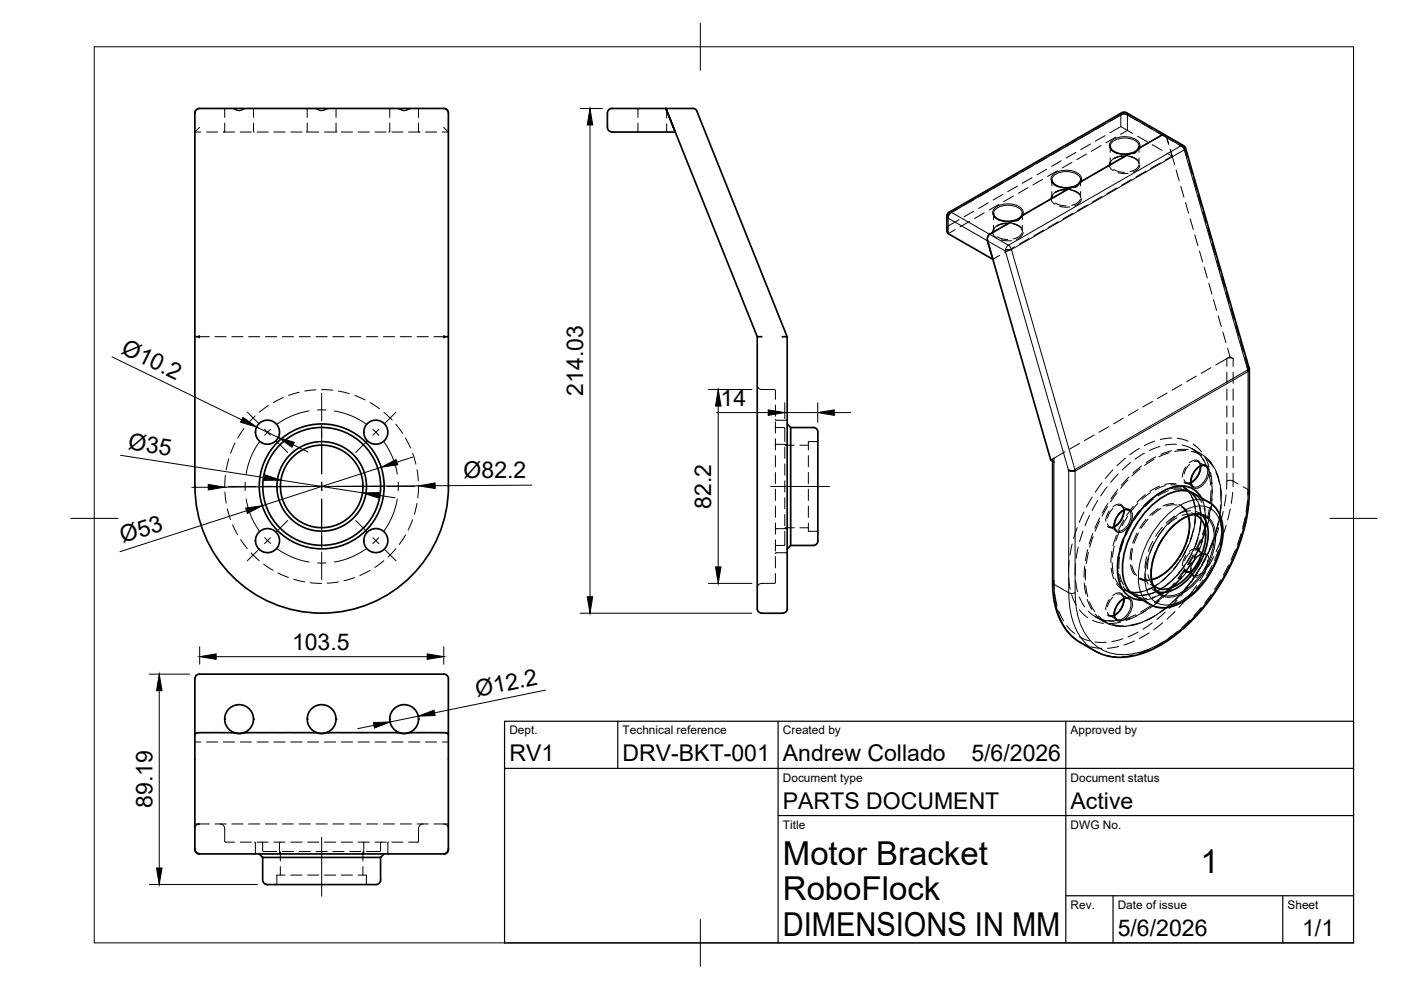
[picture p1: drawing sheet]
<svg xmlns="http://www.w3.org/2000/svg" width="297mm" height="210mm" viewBox="0 0 297 210" stroke-linecap="round" stroke-linejoin="round" font-family="sans-serif">
<!-- layer: Visible -->
<g fill="none" stroke="#000" stroke-width=".36">
<path d="M95.1 24v47.4h-.8M95.1 24l-.1-.4a.95 .95 0 0 0-.9-.6h-51.8a1.01 1.01 0 0 0-1 1v79.1a26.9 26.9 0 0 0 26.9 26.9 26.9 26.9 0 0 0 26.9-26.9M129.8 23h11.4l2 5-2-5h5.7a.95 .95 0 0 1 .9 .6M129.8 28h13.4l17.3 43.4h1M129.8 23a1.01 1.01 0 0 0-1 1v3a1.01 1.01 0 0 0 1 1M147.8 23.6l19.1 47.8v56.2a3.5 3.5 0 0 1-.3 2.1l-.6 .3h-4.5a1.33 1.33 0 0 1-1-1.6v-57M223 38.1l.5 .9 .8 .5 1.4 .3 1.5-.1M227.2 39.7l-10.7 6.2M228.9 38.8l-.7 .6-1 .3M229.1 38.1l-.2 .7M235.4 31l.4 .8 1.1 .6 1.1 .3 1.6-.2M241.2 31.7l-.5 .4-1.3 .5-10.5 6.2"/>
<path d="M241.5 31l-.3 .7M246.4 28.6l-5.2 3.1M247 28.6l4 2.3 .4 .5 13.5 46.7-.2 .4 .1-.5M247 28.6l-8.2-4.7-.5-.1-.5 .1-36.6 21.1-.3 .3-.2 .6 .1 3 .2 .6M247 28.6h-.6M201 49.5l9.5 5.5M209.4 51v.1M209.4 51.1l1.1 3.9M210.5 55l12.3 42.5 .7 .4M210.7 45.3l.2 .6 1.1 .8 1.5 .2 1.4-.1M214.9 46.8l-5.1 2.9a1.28 1.28 0 0 0-.4 1.4M216.7 45.3l-.4 .9-1.4 .6"/>
<path d="M41.3 71.4h.8M42.3 71.2a.18 .18 0 0 0-.2 .2 .18 .18 0 0 0 .2 .2M94.1 71.2l.2 .2M94.3 71.4l-.2 .2M95.1 71.4v31.7M165.9 71.4h1M264.5 78.4l.2 .1-.1 .3M264.9 78.2l-.1 27.6-.5 4.3-1.4 4.9-1.5 3.8-1.6 3.2-2 3.3-2.8 3.7-2.5 2.8-2.8 2.5-2.6 1.9-3 1.6-3.1 1.1-2.2 .4h-2.6l-2.4-.5-1.6-.8-4.5-2.7-1.5-1.6-1.3-2-1.1-3-.4-2.1-.2-2.2v-26.6M166.9 89.9l.7 .7M167.6 90.6v25M167.6 90.6h4.8a1.01 1.01 0 0 1 1 1M173.4 91.6v23.1"/>
<path d="M226.6 99.7l1.2 .1M226.6 99.7l.6 .2 .6-.1M227.9 99.6l-.1 .2 .1 .1M254.5 98.8l-.1 .9-.4 1.1-.5 .7-1 .8M255.5 98.8l-.5-.1-.7 .2-1.3 1.4-.5 1.5 .1 .9 .4 .5M167.6 115.6l-.7 .8M173.4 114.6a1.01 1.01 0 0 1-1 1h-4.8M238.3 108.2l-.2 1-.4 1.1-.7 .9-.7 .4M239.3 108.1l-.6-.1-.6 .3-.8 .7-.5 .6-.5 1.6 .1 .9 .3 .4M251.9 109.4l.3 1.5-.2 2.4-.6 2.1-.8 1.7-1.4 2.1-1.4 1.6-2 1.5-1.6 .6M253.1 109.1a3.8 3.8 0 0 1 2.5 3.9 13.3 13.3 0 0 1-7.2 11.6 3.5 3.5 0 0 1-3.9-.5M254.7 105.6a5.1 5.1 0 0 0-6.5-2.2 18.2 18.2 0 0 0-9.4 9.6 15.6 15.6 0 0 0-1.4 10.7 4.9 4.9 0 0 0 4.8 3.5"/>
<path d="M254.8 109.2a7.2 7.2 0 0 1 .9 7.1 14.3 14.3 0 0 1-7.1 8.8 4.7 4.7 0 0 1-3.2 .4M255.5 109.5l-.9-.4-1.2-.1-1.4 .4-1.3 .6-2.4 1.9-1.2 1.5-1.2 1.8-.7 1.4-.7 2.1-.3 1.6-.1 1.8 .1 1.2 .5 1.2 .5 .8 .8 .6M238.3 127l-.2 1-.4 1.1-.5 .7-.9 .6M239.3 126.9l-.5-.1-.6 .2-.8 .6-.6 .8-.5 1.6 .1 .9 .3 .4M240.6 126.3a6 6 0 0 1-2.6-5.2 19.2 19.2 0 0 1 9.3-16.2 6 6 0 0 1 5.8-.3l4.1 2.5 1.1 1.4 .8 2.1 .2 2.6-.3 2.2-.8 2.7-1.3 2.8-1.8 2.9-1.8 1.8-1.9 1.6-2.5 1.3-2.1 .4-1.7-.2-1.1-.4-3.4-2M41.3 155.7a.96 .96 0 0 1 1-.4h7.2l.9 .2 1.5-.2h15.1l.9 .2 1.5-.2h15.1l.9 .2 1.5-.2h7.2a.97 .97 0 0 1 1 .4M42.3 142.9h51.8M42.3 142.9a1.01 1.01 0 0 0-1 1v36.2a.96 .96 0 0 0 .8 .9 1.01 1.01 0 0 1-.8-1M94.1 142.9a1.01 1.01 0 0 1 1 1M95.1 143.9v36.2a.96 .96 0 0 1-.8 .9M42.3 181h-.2h52.2M54.9 181.1l.8 .7"/>
<path d="M55.7 186.5a1.01 1.01 0 0 0 1 1.1M55.7 181.8h25M55.7 181.8v4.8M56.7 187.6h23M80.7 181.8v4.8M80.7 186.5a1.01 1.01 0 0 1-1 1.1M81.4 181.1l-.7 .7M94.1 181h.2M95.1 180a1.01 1.01 0 0 1-.8 1"/>
<circle cx="56.7" cy="91.6" r="2.55"/>
<circle cx="79.7" cy="91.6" r="2.55"/>
<circle cx="56.7" cy="114.6" r="2.55"/>
<circle cx="68.2" cy="103.1" r="12.5"/>
<circle cx="68.2" cy="103.1" r="13.2"/>
<circle cx="68.2" cy="103.1" r="8.8"/>
<circle cx="68.2" cy="103.1" r="9.5"/>
<circle cx="79.7" cy="114.6" r="2.55"/>
<circle cx="50.7" cy="152.5" r="3"/>
<circle cx="68.2" cy="152.5" r="3.1"/>
<circle cx="85.7" cy="152.5" r="3"/>
</g>
<!-- layer: Hidden -->
<g fill="none" stroke="#000" stroke-width=".21">
<path d="M42.3 27l-1 1h1.3M43.8 28h2.4M44.4 23h-2.1a1 1 0 0 0-1 1 1 1 0 0 1 1-1h2.8M45.6 23h5.9M47.3 28h2.4M47.6 26.1v1.7l-.2 .2M48.5 23h-1.1l.2 .1v1.8M49.1 23l.8 .2zM50.9 28h2.4M52.2 23l-.6 .1a1.41 1.41 0 0 1-1.7 .1M52.2 23l-.7 .2a1.36 1.36 0 0 1-1.6 0M52.2 23h1.3"/>
<path d="M52.2 23h14.5M53.7 26.1v1.7l.2 .2M53.7 23.2v1.7M54.5 28h2.4M58.1 28h2.4M61.6 28h2.4M65.1 26.1v1.8l-.2 .1M65.2 28h2.4M65.9 23h-1l.2 .1v1.8M66.7 23l.7 .2M67 23h2.4M68.8 28h2.4"/>
<path d="M69.7 23l-.6 .1a1.48 1.48 0 0 1-1.7 .1M69.7 23l-.7 .2a1.46 1.46 0 0 1-1.6 0M69.7 23h1.3M69.7 23h14.5M71.2 26.1v1.8l.2 .1M71.2 23.2v1.7M72.3 28h2.4M75.9 28h2.4M79.5 28h2.4M82.6 26.1v1.7l-.2 .2M83.1 28h2.3M83.4 23h-1l.2 .1v1.8"/>
<path d="M84.2 23l.7 .2M84.9 23h5.9M86.6 28h2.4M87.2 23l-.6 .1a1.41 1.41 0 0 1-1.7 .1M87.2 23l-.7 .2a1.44 1.44 0 0 1-1.6 0M87.2 23h1.3M88.7 26.1v1.7l.2 .2M88.7 23.2v1.7M90.2 28h2.4M91.2 23h2.9a1 1 0 0 1 1 1M94.1 27l1 1h-1.3M135.1 23l.2 .1v1.8"/>
<path d="M135.3 26.1v1.7l-.2 .2M141.4 26.2v1.6l.2 .2M141.6 23l-.2 .2v1.8M223 38.1v1.3M227.2 39.7h.1M227.6 39.7h-.5l-1.6 .9M227.6 39.7h-.4M228.7 39l-.5 .6-.6 .1M228.9 38.8l-.2 .2M228.9 38.8h.1M229.1 38.1v1.3M230.7 37.7l-1.6 .9-.4 .4"/>
<path d="M233.8 35.9l-2.1 1.2M235.4 33.5v1.3v-.3M235.4 31v1.3M236.7 39.9l-2 1.2M236.9 34.1l-2.1 1.2M237.6 26.8l2.6 1.5M238.5 33.1l-1.3 .1-1 .4M239.7 33.3l1.3 .6 .4 .4 .1 .5v-1.3M239.8 38.1l-2 1.2M240 32.5l-.5 .1-1.6 .9M240 32.5h-.4M241.1 31.9l-.5 .6h-.6"/>
<path d="M241.2 28.9l2.1 1.2M241.2 31.7l-.1 .2M241.2 31.7h.1M241.5 31v1.3M242.9 36.3l-2 1.2M243.5 30.3l-2 1.1-.4 .5M244.3 30.7l2.1 1.2M246 34.5l-2.1 1.2M247 28.6l.4 .6M247.4 29.2a.71 .71 0 0 0-1-.6l-1.9 1.1M247.4 29.2l.4 1.4M247.4 32.5l1.1 .6-1.4 .8"/>
<path d="M248.1 31.7l.9 3.2M249.4 36.1l.6 2.2M250.4 39.5l.6 2.3M201 47.9l-.3 1M210.7 47.7v1.3v-.3M210.7 45.3v1.3M211.7 48.6l-1.9 1.1a1.27 1.27 0 0 0-.4 1.3M212 54.1l-1.5 .9M213.8 47.4l-1.2 .1-1.1 .4M214.9 46.8h.1M215 47.5l1.3 .7 .4 .8v-1.3M215.1 52.4l-2.1 1.1"/>
<path d="M215.2 46.8h-.5l-2 1.2M215.2 46.8h-.3M216.3 46.1l-.4 .6-.7 .1M216.5 45.9l-.2 .2M216.5 45.9h.1M216.7 45.3v1.3M218.2 50.6l-2.1 1.2M218.3 44.8l-1.6 .9-.4 .4M221.3 48.8l-2.1 1.2M221.4 43l-2.1 1.2M223 40.6v1.3l.1-.3M224.3 47l-2 1.2"/>
<path d="M224.5 41.2l-2.1 1.2M226.2 40.2l-1.3 .2-1 .4M227.4 40.4l1.3 .7 .4 .8v-1.3M227.4 45.2l-2 1.2M230.5 43.4l-2 1.2M233.6 41.7l-2 1.2M251.4 42.9l.6 2.3M252.3 46.4l.7 2.3M253.3 49.8l.7 2.3M254.3 53.2l.7 2.3M255.3 56.7l.7 2.2M42.1 71.4h2.3"/>
<path d="M45.6 71.4h2.3M49.1 71.4h2.4M52.7 71.4h2.4M56.3 71.4h2.4M59.9 71.4h2.3M63.4 71.4h2.4M67 71.4h2.4M70.6 71.4h2.3M74.1 71.4h2.4M77.7 71.4h2.4M81.3 71.4h2.4M84.9 71.4h2.3"/>
<path d="M88.4 71.4h2.4M92 71.4h2.3M253.6 79.7l-2 1.2M256.3 60.1l.7 2.3M256.7 78l-2 1.2M257.3 63.5l.6 2.3M258.3 67l.6 2.3M259.3 70.4l.6 2.3M260.1 76l.7-.4 .7 .4-.6-.1zM260.1 76l-2.3 1.4M260.3 73.8l.5 1.8M264.8 78l-.3-.2 .4 .3"/>
<path d="M48.5 97.3l-.5 2.3M49.8 93.9l-.9 2.2M51.7 90.9l-1.3 2M54.1 88.2l-1.6 1.7M56.9 86l-1.9 1.4M60 84.3l-2.1 1.1M63.5 83.2l-2.3 .6M67 82.6l-2.4 .3M68.2 82.6l2.4 .1M71.8 82.9l2.3 .6M75.2 83.8l2.2 1M78.5 85.4l2 1.3"/>
<path d="M81.4 87.4l1.7 1.7M83.9 90l1.5 1.9M86 92.9l1.1 2.1M87.5 96.1l.7 2.3M88.4 99.6l.3 2.4M160.5 81.6a.97 .97 0 0 0 1 1h2.8l.1 2.1M164.4 90.4l.1 .2 1.9 .1v2.9M164.4 85.9v2.4M164.4 89.4v2.4M164.4 93v2.4M164.4 96.6v2.4M164.4 88.9l.1 .2h2.2l.2-.2"/>
<path d="M164.4 94.4l.1-.2h2.2l.2 .2M166.4 94.8v2.4M166.4 98.4v2.4M166.4 94.2l.2 .2h1.8M169.6 94.4h1.8M171.4 96.6v2.4M173.4 93.4l-.1 .2h-1.9v1.8M223.2 97.5v.3M223.5 97.1a.41 .41 0 0 0-.3 .4 .41 .41 0 0 0 .3 .4M223.5 97.1l-.7 .4M225.8 95.8l-2.3 1.3M228.9 94l-2.1 1.2"/>
<path d="M232 92.2l-2.1 1.2M235.1 90.5l-2.1 1.1M238.2 88.7l-2.1 1.2M241.3 86.9l-2.1 1.2M244.4 85.1l-2.1 1.2M247.5 83.3l-2.1 1.2M250.5 81.5l-2 1.2M254.6 96.2l-1.8-1.1 1.4 1.2M255 97.2l1 2.2M255.2 96.6l1.7 1.7M255.5 98.8l-1.5-.9 .4 .3 .1 .6M257.5 99.3l.9 2.2"/>
<path d="M47.7 104.3l.3 2.4M47.8 100.8l-.2 2.3M48.2 107.9l.7 2.2M49.3 111.3l1.1 2.1M51 114.4l1.4 1.9M53.2 117.2l1.8 1.7M55.9 119.6l2 1.3M81.4 118.9l-1.9 1.4M83.9 116.4l-1.6 1.7M86 113.4l-1.3 2M87.5 110.2l-1 2.2M88.4 106.7l-.5 2.3"/>
<path d="M88.7 103.2l-.1 2.3M164.4 100.2v2.3M164.4 103.7v2.4M164.4 107.3v2.4M164.4 110.9v2.4M164.4 114.5v2.3M164.4 118v2.4M164.4 111.9l.2 .2h2.1l.2-.2M164.4 117.4l.1-.2h2.3l.1 .2M166.4 102v2.3M166.4 105.5v2.4M166.4 109.1v2.4"/>
<path d="M166.4 112.7v2.8l-1.9 .1-.1 .2M168.4 111.9h-1.9l-.1 .2M169.6 111.9h1.8M171.4 110.9v1.7h1.8l.2 .3M171.4 107.3v2.4M171.4 103.7v2.4M171.4 100.2v2.3M236.3 111.6l-.5 .2-.6-.1 1.5 .8M239.3 108.1l-1.5-.8 .3 .3 .2 .6M243.1 118.1l-.3 2.3M243.5 118.3l-.2 2.4M244.4 114.7l-.9 2.2"/>
<path d="M244.8 115l-.9 2.2M246.4 111.8l-1.4 1.9M246.8 112l-1.4 1.9M249.1 109.4l-1.9 1.5M249.5 109.8l-1.9 1.4M250.3 118.6l-1.4 2M250.4 107.4l1.2 .7M251.2 108.1l.7 1.3M252 115.5l-1.1 2.1M252 104l-1.1-.6 1 .8M252.2 104.1l.9 .8 .7 1M252.4 108.3l-1.1 .2-1.2 .4"/>
<path d="M252.5 102.3l-.5 .1-.5-.1 1.5 .9M252.6 105.1l.7 2.3M252.6 119.5l-1.4 1.9M252.6 108.7l1.2 .7M252.8 117.3l-1.2 2.1M253 117.7l-1.2 2.1M253 104.6l1 .7 .8 1.2M253.1 112.1l-.7 2.3M253.1 109.1l-1-.1-1.5 .3M253.4 108.6l-.1 2.3M253.6 108.5l1.2 .7M253.6 118l-1.2 2.1"/>
<path d="M254 114l-.8 2.2M254 116.7l1.5 .9M254.2 108.7l1.3 .8M254.2 116.3l-1 2.1M254.3 106.9l.4 2.4M254.5 114.5l-1 2.1M254.5 117.6l-.1 1.1-.6 1.1M254.5 117.6l-.9 .7-.7 1M254.7 110.5l-.4 2.3M254.7 105.6l.5 1.3 .3 1.3M254.9 119.8l-1.3 2M255 114.7l-.9 2.2"/>
<path d="M255.3 107.6l.3 2.4M255.3 112.9l-.7 2.3M255.6 111.2l-.4 2.3M255.6 109.3l-.1 2.4M255.6 109.7v.7M255.7 111.1l-.8 2.2M256.3 100.5l.4 2.4M256.5 116.6l-1.1 2.1M256.5 107.6l-.5 2.3M256.7 104l-.1 2.4M257.7 113.2l-.8 2.3M258.6 109.8l-.6 2.3"/>
<path d="M258.7 102.7l.2 2.3M259 106.2l-.2 2.4M58.9 121.5l2.3 .9M62.3 122.8l2.3 .6M65.8 123.5l2.4 .2M71.7 123.4l-2.3 .2M75.2 122.5l-2.3 .6M78.4 120.9l-2.1 1.1M164.4 121.6l-.1 2.1h-2.8a.97 .97 0 0 0-1 1M233.8 131.4l-1.6-.6 3 1.6M236.3 130.4l-.4 .2-.7-.1 1.5 .8M236.4 132.7l2.4 .1"/>
<path d="M237.4 131.5l-2.4 .1M238.8 125.2l-.4-.2 2 1.1 1.9 .2M239.3 126.9l-1.5-.8 .3 .2 .2 .7M240.6 126.3a4.4 4.4 0 0 0 2.5 .5M240.8 130.4l-2.3 .8M242.2 131.9l-2.3 .7M242.3 125.4l-1.4 .2-1-.1M242.8 121.6l.2 1.2 .4 1.1M243.2 123l-1.5-.4 1.2 .7M243.4 121.8l.5 1.4 .6 .9M243.8 128.5l-2 1.3M243.9 123.9l1.2 .7"/>
<path d="M244.2 124.8l1.2 .7M244.7 125.2l1.3 .7M244.9 126.6l-1.3 .5-1.4 .1M245.4 130.3l-2.1 1.2M245.4 123.8l-2 1.2M245.7 125.2l-2.2 .9M246.5 125.8l-2.2 .9M246.6 126.2l-1.8 1.6M246.8 125.6l-.5 .3M247.9 124.8l-1.9 1.3M248.1 121.5l-1.7 1.6M248.2 128.1l-1.8 1.5"/>
<path d="M248.6 123.1l-1.9 1.5M249 123.6l-1.6 1.8M249.4 123.7l-1.9 1.5M250.5 122.4l-1.6 1.7M250.7 125.6l-1.6 1.7M250.9 120.4l-1.5 1.8M251.1 120.7l-1.4 2M251.8 121l-1.6 1.9M252.5 120.4l.1 1 .4 .6-1.5-.9 .8 .1 .7-.5M252.9 122.8l-1.4 1.9M41.3 157.3h1.3M43.8 157.3h2.4"/>
<path d="M45.1 155.3h-3l-.5 .2-.3 .2M46.3 155.3l3.6 .1M47.3 157.3h2.4M47.6 152.5h.1M50.9 157.3h2.4M53.5 155.3l-2 .1M53.7 152.5h.1M54.5 157.3h2.4M54.7 155.3h2.4M58.1 157.3h2.4M58.3 155.3h2.3M61.6 157.3h2.4"/>
<path d="M61.8 155.3h2.4M65.1 152.5h.1M65.2 157.3h2.4M65.4 155.3l2 .1M68.8 157.3h2.4M71 155.3l-2 .1M71.2 152.5h.1M72.2 155.3h2.3M72.3 157.3h2.4M75.8 155.3h2.3M75.9 157.3h2.4M79.3 155.3h2.4"/>
<path d="M79.5 157.3h2.4M82.6 152.5h.1M82.9 155.3l2 .1M83.1 157.3h2.3M86.6 157.3h2.4M88.7 152.5h.1M90 155.3l-3.5 .1M90.2 157.3h2.4M91.2 155.3h3l.6 .2 .3 .2M93.8 157.3h1.3M41.3 174.7h1a.93 .93 0 0 0-1 1M42.3 174.7h2.1"/>
<path d="M45.6 174.7h2.3M46.7 174.7a1 1 0 0 1 .9 1l.1 2.7 2 .2M49.1 174.7h2.4M50.9 178.6h2.4M52.7 174.7h2.4M54 178.6l.1 .1v2.2l-.1 .2M54.5 178.6h2.4M55.5 178.6l.2 .1 .1 1.8h2.9M56.3 174.7h2.4M58.1 178.6h2.4M59.5 178.6l-.3 .1v2.2l.3 .2M59.9 174.7h2.3"/>
<path d="M61.6 178.6h2.4M63.4 174.7h2.4M65.2 178.6h2.4M67 174.7h2.4M68.8 178.6h2.4M70.6 174.7h2.3M72.3 178.6h2.4M74.1 174.7h2.4M75.9 178.6h2.4M76.9 178.6l.2 .1v2.2l-.2 .2M77.7 174.7h2.4M79.5 178.6h2.4"/>
<path d="M80.9 178.6l-.2 .1-.1 1.8h-2.9M81.3 174.7h2.4M82.4 178.6l-.2 .1v2.2l.2 .2M83.1 178.6h2.3M84.9 174.7h2.3M88.4 174.7h2.4M89.7 174.7a1 1 0 0 0-1 1v2.7l-2.1 .2M92 174.7h3.1M94.1 174.7a.93 .93 0 0 1 1 1M59.2 180.5l.2 .2v1.9M59.4 183.7v1.8M59.9 180.5h2.3"/>
<path d="M60.5 185.5h-1.8v1.9l-.2 .2M61.6 185.5h2.4M63.4 180.5h2.4M65.2 185.5h2.4M67 180.5h2.4M68.8 185.5h2.4M70.6 180.5h2.3M72.3 185.5h2.4M74.1 180.5h2.4M75.9 185.5h1.8v1.9l.2 .2M76.9 183.7v1.8M77.1 180.5l-.2 .2v1.9"/>
</g>
<!-- layer: Hidden Narrow -->
<g fill="none" stroke="#000" stroke-width=".21">
<path d="M212.6 38.8l-2 1.2M215.7 37l-2 1.2M215.7 39.4l-2 1.2M218 39.8l-2.1 1.2M218.8 35.2l-2.1 1.2M218.8 37.7l-2.1 1.2M221.1 38l-2.1 1.2M221.9 33.4l-2 1.2M221.9 35.9l-2 1.2M223 38.1l.4 .9 1 .6M224.2 36.2l-2.1 1.2M225 31.6l-2.1 1.2"/>
<path d="M225 34.1l-2.1 1.2M227 39.8h.1M227.3 34.4l-2.1 1.2M228.1 29.9l-2.1 1.1M228.1 32.3l-2.1 1.2M229.1 38.1a1.99 1.99 0 0 1-1.5 1.6l-2.1 .2M229.2 38.5h.1M230.4 32.7l-2.1 1.1M231.2 28.1l-2.1 1.2M231.2 30.5l-2.1 1.2M233.4 30.9l-2 1.2M234.3 26.3l-2.1 1.2"/>
<path d="M234.3 28.8l-2.1 1.1M235.4 34.3a1.28 1.28 0 0 0 .6 1.9M235.4 31l.3 .8 1 .7M236.1 35.9l1.2 .5 1.1 .1M236.6 29.1l-2.1 1.2M237 36.6l1.1 .2h1.1M237.6 24.4l.7-.2 .7 .2M237.6 24.4l-2.3 1.3M237.6 24.4v2.4l-2.3 1.4M237.8 33.1l-1.5 .4M237.8 23.9l-.2 .5M238.2 33.1h-.7l-1.4 .5 .2-.1-.7 .7-.2 .8"/>
<path d="M238.8 23.9l.2 .5M239 33.1l1.2 .2 1 .7M239 24.4v3.3l-1.4 .8M239 24.4l2.2 1.2M239.3 33.1l1.2 .4 .8 .5M239.4 32.6h.1M241.4 35.1l-.5 .7-1.3 .6M241.5 31a2.08 2.08 0 0 1-1.5 1.5l-.9 .2h-1.2M241.6 31.4h.1M241.7 35l-.5 .9-1 .6M242.2 26.2l2 1.2M245.3 28l3.5 2"/>
<path d="M246.4 28.6h.1M249.8 30.6l1.3 .7M250.9 30.9l.3 .3M251.1 31.1v.2M251.1 31.3l.3 .2M251.1 31.3l.6 2.1M252.1 34.6l.6 2.2M253.1 38l.6 2.3M201 45.5l-.3 .4M201 45.5v.8M201.3 45l-.3 .5M202.5 48.7l-1.5 .8"/>
<path d="M203.3 44.1l-2.3 1.4M203.3 46.6l-2.3 1.3M205.6 46.9l-2.1 1.2M206.4 42.3l-2 1.2M206.4 44.8l-2 1.2M208.7 45.1l-2.1 1.2M209.5 40.6l-2 1.2M209.5 43l-2 1.2M209.8 49.7h.1M210.6 48.6a1.32 1.32 0 0 0 .7 1.8M210.7 45.3l.3 .8 1 .6M211.4 50.2l1 .4 1.3 .2"/>
<path d="M211.8 43.3l-2.1 1.2M212.3 50.9l1.1 .1h1M212.6 41.2l-2 1.2M213.1 47.3l-1.6 .5M213.5 47.3l-1.3 .2-.9 .4-.6 .8v.6M214.3 47.3l1.3 .4 .8 .5M214.6 47.4l1.1 .3 .8 .6M214.6 46.9h.1M214.9 41.6l-2.1 1.1M216.7 49.3l-.7 .9-1.2 .4M216.7 45.3a2.06 2.06 0 0 1-1.5 1.5l-.9 .2h-1.2M216.8 45.6h.1"/>
<path d="M216.9 49.3l-.4 .9-1 .6M223 41.5a1.3 1.3 0 0 0 .6 1.8M223.8 43l1.1 .5 1.1 .2M224.6 43.7l1.1 .2h1.1M225.4 40.2l-1.5 .5M225.9 40.2l-1.3 .2-.9 .4-.6 .8v.5M226.6 40.2l1.3 .3 .9 .6M226.9 40.3l1.2 .3 .8 .6M229.1 42.2l-.6 .8-1.3 .5M229.3 42.1l-.4 .9-1 .6M254 41.4l.7 2.3M255 44.9l.7 2.3"/>
<path d="M256 48.3l.7 2.3M257 51.7l.7 2.3M258 55.2l.7 2.2M259 58.6l.7 2.3M260 62l.6 2.3M260.1 76v1.7M260.1 78.9v2.4M261 65.4l.6 2.3M261.5 76v1.7M261.5 78.9v2.4M262 68.9l.6 2.3M263 72.3l.6 2.3"/>
<path d="M263.9 75.7l.6 2.1M264.6 77.8v1M223.5 97.1v.8M235.9 99.6l-1.5 1.8M238.6 97.1l-1.8 1.7M239.7 98.1l-1.8 1.6M241.6 95.1l-2.1 1.3M241.7 99.4l-1.7 1.5M242 98.8l-1.8 1.5M242.7 96.1l-2.1 1.3M244.7 97.4l-2 1.3M244.8 93.5l-2.2 1"/>
<path d="M245 96.9l-2 1.2M245.9 94.7l-2.2 .8M247.9 96l-2.2 .9M248.4 95.6l-2.3 .7M248.4 92.9l-2.4 .3M249.4 94.2l-2.3 .2M249.6 92.9l2.3 .6M250.6 94.4l2.2 .8M251.4 95.5l-2.4 .2M251.4 99l-.4 .9-.3 1.3M251.9 95.3h-2.3M252.2 98.5l-.8 1.1-.3 .9"/>
<path d="M252.6 95.7l.9 .2 1.3 .7M253 94.1l1.7 1.7M253.1 95.6l1 .4 1.1 .6M253.2 97.8h.2a1.01 1.01 0 0 1 1.2 1M253.8 95.9l1.5 1.8M254.2 97.8a1.5 1.5 0 0 0-2 .3M254.6 98.9l-.3 1.3-.4 .9M255.4 96.8l.9 2.2M255.5 98.8a1.93 1.93 0 0 0-2.2 1M255.7 97.2l1.5 1.8M255.9 98.8l.7 2.2M256.1 97.4l1.4 1.9"/>
<path d="M260.1 82.5v2.4M260.1 86v2.4M260.1 89.6v2.4M260.1 93.2v2.4M260.1 96.7v2.4M261.5 82.5v2.4M261.5 86v2.4M261.5 89.6v2.4M261.5 93.2v2.4M261.5 96.7v2.4M226.7 118.9l-.2 2.4M227.3 115.4l-.5 2.3"/>
<path d="M228 119.5v2.4M228.4 111.9l-.8 2.3M228.6 116l-.4 2.4M229.6 112.6l-.7 2.3M229.8 108.6l-1 2.2M230.6 116.5l-.5 2.3M230.8 117.2l-.5 2.3M231 109.3l-1 2.2M231.6 105.4l-1.2 2.1M231.7 113.1l-.8 2.3M231.8 113.8l-.8 2.2M232.7 106.2l-1.2 2"/>
<path d="M233.1 110.5l-.9 2.1M233.2 109.8l-1.1 2.2M233.6 102.4l-1.4 2M234.7 103.2l-1.3 1.9M234.8 111v.2a1.01 1.01 0 0 0 1.5 .5M234.8 107.4l-1.1 2M234.9 106.7l-1.2 2.1M235.2 108.3l-.7 1.4-.1 .8M235.7 116.9l-.2 2.4M235.8 119.3l.3 2.3M236 107.8l-.6 .8-.6 1.2M236.3 115.8l-.4 2.3"/>
<path d="M236.5 110.1a1.97 1.97 0 0 0 .2 2.4M236.7 113.5l-.7 2.3M236.8 104.5l-1.3 1.9M236.8 111.3a1.42 1.42 0 0 1-2 .3M237 103.8l-1.4 1.9M237 107.2h.2a1.01 1.01 0 0 1 1.1 1M237.1 100.5l-1.6 1.8M237.2 117.6l-.3 2.3M237.4 118.1l-.2 2.5M237.4 112.5l-.8 2.2M238 107.2a1.42 1.42 0 0 0-2.1 .3M238.1 114.3l-.7 2.2"/>
<path d="M238.2 110.3l-1 2.1M238.3 114.6l-.7 2.3M238.3 108.3l-.1 .8-.6 1.4M239.1 109.4l-1.2 2.1M239.1 101.8l-1.5 1.7M239.3 108.1a1.95 1.95 0 0 0-2.2 1M239.4 101.1l-1.7 1.8M239.6 111.1l-1.1 2.1M239.7 119.7l.4 1.4 .4 .7M239.8 111.3l-1.1 2.2M239.9 116.3l-.3 2.3M240 119.9l.3 1.1 .7 1"/>
<path d="M240.1 116.3l-.2 2.4M240.3 107.4l-1.4 1.9M241.1 113l-.9 2.2M241.3 106.7l-1.5 1.8M241.4 113l-.9 2.2M241.6 108.2l-1.4 1.9M241.9 108.3l-1.4 2M242.8 104.9l-1.7 1.6M243 110.1l-1.4 1.9M243.4 110.1l-1.4 1.9M243.9 104.4l-1.8 1.5M244.1 105.8l-1.7 1.6"/>
<path d="M244.5 105.8l-1.8 1.6M244.9 117.1l-.6 2.3M245.6 107.8l-1.8 1.5M245.9 103.1l-2.1 1.1M246.1 107.8l-1.9 1.4M246.6 114l-1.2 2M247.1 103l-2.2 .8M247.1 104l-2.1 1.1M247.7 104l-2.2 1.1M248.2 102.8l1.4 .1 .9 .3M248.8 106.8l-1.2 .1-1 .4M248.9 103.8l1.2-.1 1.2 .2"/>
<path d="M248.9 111.2l-1.6 1.8M249.2 119.3l-1.6 1.7M249.3 102.6l-1.4-.1-.9 .2M249.5 119.9l-1.5 1.8M249.6 107.1h-1.3l-1.1 .2M250 107l1 .7 .6 .8M250.1 118.9l-1.4 2M250.5 102.9a4.1 4.1 0 0 1 1.8 1.5M250.5 103.5h-1.4l-.9 .1M250.7 107.6l.8 .8 .4 1M251 120a1.04 1.04 0 0 0 1.3 1.2M251 116.3l-1.1 2"/>
<path d="M251 101.7l.1 .1a1.02 1.02 0 0 0 1.4 .5M251.3 119.6l-1.4 1.9M251.4 116.9l-1.2 2M251.4 117.8l-.4 .9-.3 1.2M251.5 103.8l1 1.1 .3 .8M251.7 103.8l.9 .6 .8 .9M251.9 115.8l-1.1 2.1M251.9 109.4l-2 1.1M252 109.6l.2 2.3M252.1 113l-.6 2.2M252.3 118l-1.3 2.1M252.3 117.2l-.8 .9-.3 .8"/>
<path d="M252.4 104.5l.8 .7 .7 1.2M252.6 119.2l-1.3 2M252.7 113.7l-.8 2.2M252.7 100.8a1.91 1.91 0 0 0 .3 2.4M252.8 105.5l.6 2.3M253 116.5l-1.1 2.1M253 112.5l-.7 2.2M253.1 109.1h1.4l1 .4M253.1 102a1.45 1.45 0 0 1-2.1 .2M253.1 118.8l-.5 1.2-.1 .8M253.2 117.6l-1.2 2.1M253.2 106.8l.3 2.3"/>
<path d="M253.3 116.6a1.05 1.05 0 0 1 1.3 1.3M253.4 110.3l-.4 2.3M253.5 109l-.2 2.3M253.8 114.7l-.9 2.2M253.9 117.9l-.7 .9-.5 1M254 106.3l.6 2.3M254.2 113.2l-.7 2.3M254.2 116.6a1.45 1.45 0 0 0-2 .3M254.2 116.1l-1 2.1M254.3 107.5l.3 2.4M254.4 118.9l-.5 1-.7 .8M254.6 111.1l-.5 2.4"/>
<path d="M254.6 117.7l-.3 1.3-.4 .9M254.6 109.8l-.2 2.3M254.7 114.4l-1 2.2M254.9 117.4a1.15 1.15 0 0 1 1.4 1.3M255.6 112.7l-.9 2.3M255.6 118.4l-1.1 2.1M255.7 117.7a1.32 1.32 0 0 0-1.9 .3M255.8 117.7l-1.1 2.1M255.9 110.9l-.7 2.3M256.1 118.7l-.2 1-.5 1M256.1 119.8l-.4 1.1-.8 .8M256.1 117.2l-1 2.1"/>
<path d="M256.4 106.5l.9 .8 .9 1.2M256.5 109.3l-.6 2.3M256.7 100.2l.3 2.4M256.7 107.4l-.5 2.4M256.9 102.2l.1 2.4M257 119.9l-1.2 2.1M257 105.8l-.3 2.3M257 103.8l-.1 2.4M257.2 115.2l-1 2.2M257.2 114.4l-.9 2.2M257.3 118l-1.1 2.1M257.5 113.9l-.9 2.2"/>
<path d="M257.8 100.1l.7 2.2M258 100.4l.6 2.3M258.2 111l-.6 2.3M258.3 116.6l-.8 2.2M258.4 110.5l-.6 2.3M258.4 111.9l-.8 2.2M258.6 109.6l.4 2.3M258.7 103.5l.2 2.3M258.8 114.8l-.9 2.1M258.8 103.9l.1 2.4M258.8 107.5l-.3 2.3M258.8 107l-.2 2.3"/>
<path d="M259 113.1l-.4 2.4M259.4 108.4l-.6 2.3M259.9 104.9l-.3 2.4M260 111.4l-.8 2.2M260.1 102v1.7M260.1 100.3v1.7M260.5 119.8l-1.1 2.1M260.8 107.9l-.5 2.4M261.3 104.4l-.3 2.4M261.5 100.3v1.7l-.6-.2-.8 .2M261.9 116.6l-.9 2.2M262.5 102.6l-1-.6-.1 1.2"/>
<path d="M263.1 113.2l-.7 2.3M263.5 103.2l1.1 .6M264 109.7l-.6 2.3M264.5 106.2l-.3 2.4M264.6 103.8l.3 .4M264.6 103.8v1.2M223.2 123.5l.3-.4v1.8M223.6 126l.5 2.4M224.5 129.5l1 2.1M226.2 132.6l1.6 1.7M226.6 122.5l.3 2.4M227.2 126.1l1 2.2"/>
<path d="M228 123.1l.5 2.4M228.8 135l2.2 .9M228.8 129.3l1.8 1.7M228.9 126.6l1.1 2.1M229 136.2l1.1 .6M229.9 123.6l.3 2.3M230 120l-.2 2.4M230.2 120.6l-.1 2.4M230.2 124.2l.4 2.3M230.5 127.1l1 2.1M230.7 129.6l2 1.4M231 127.6l1.1 2.1"/>
<path d="M231.3 137.1l2.3 .4M231.6 131.5l1.1 .4 1.3 .3M232.2 136.1l2.3 .1M232.2 138l1.1 .5M232.2 130.2l1.8 1.6M232.9 130.6l1.9 1.4M233.8 131.4l2.3 .3M234.4 138.9l2.3 .4M234.8 129.8l.2 .4a1.02 1.02 0 0 0 1.3 .3M235.1 132.3l1 .3 1.3 .2M235.2 127.1l-.5 .9-.3 1.3M235.6 120.5l.6 2.2"/>
<path d="M235.9 132.4l2.3 .3M236 126.6l-.6 .7-.6 1.3M236.5 122.7l.5 1.1 .8 .8M236.5 128.9a2.01 2.01 0 0 0 .2 2.4M236.7 123.8l.7 .7 1.1 .8M236.8 130.1a1.44 1.44 0 0 1-2 .3M237 126h.4a.96 .96 0 0 1 .9 1M237 121.1l.6 2.3M237.2 137.1l-2.4 .3M237.4 121.8l.3 1.1 .5 1.1M237.6 131.9l-2.4 .3M238 126a1.47 1.47 0 0 0-2.1 .3"/>
<path d="M238 135.4l-2.3 .6M238.1 124.4l.7 .7 1.1 .7M238.3 127.1l-.1 .8-.6 1.3M238.8 125.2l1.2 .4h1.1M239 125l1 .7 1.1 .4M239.3 126.9a1.93 1.93 0 0 0-2.2 1M239.6 131.1l-2.3 .5M240.3 138.9l-2.4 .3M240.5 135.9l-2.2 .9M240.9 132.3l-2.3 .5M240.9 130.6l-2.2 1M241.3 134l-2.1 1"/>
<path d="M241.4 122.6l.9 .4 1.3 .1M241.7 132.1l-2.3 .5M242 125.5l-1.2 .2-1.2-.1M242.8 129.5l-2.1 1.1M243.3 126.1l-1.2 .2-1.1-.1M243.6 134.2l-2 1.2M243.6 137.7l-2.2 .9M243.9 128.2a4.4 4.4 0 0 0 2.6 .6M244 128.7l-2 1.3M244.1 120.6v2.3l-1 .1-1.1-.3M244.2 130.9l-2.2 1M244.3 132.1l-2 1.3"/>
<path d="M244.4 124.6l-2.2 .8M244.5 124.1l.4 .8 1.1 1M244.7 125.6l-2.4 .5M244.9 130.5l-2.1 1.1M245.2 124.1l-2.1 1.1M245.7 127.4l-1.8 1.5M246.5 124.6l-2.1 1.1M246.5 132.1l-1.9 1.4M246.7 121.7l-2 1.1M246.8 126.3l-1.8 1.6M246.8 136l-2.1 1.2M247.1 129.8l-1.8 1.6"/>
<path d="M247.1 128.9l-1.9 1.4M247.2 122.5l-1.8 1.4M247.7 128.5l-1.8 1.4M247.8 123.7l-2 1.4M247.9 121.7l-1.7 1.6M248.3 125l-1.7 1.7M249.1 129.6l-1.7 1.7M249.2 122.4l-1.8 1.5M249.2 123.6l-1.6 1.9M249.6 127.2l-1.7 1.8M249.7 133.9l-1.9 1.4M249.8 126.5l-1.7 1.7"/>
<path d="M249.9 127.7l-2.2 .9M250.3 126l-1.7 1.7M250.3 121.1l-1.6 1.8M250.6 122.2l-1.5 1.9M251.4 120.7l-1.5 2M251.5 127l-1.5 1.8M251.8 124.5l-1.5 1.9M252.1 123.8l-1.5 1.8M252.3 131.5l-1.8 1.6M252.5 121a1.13 1.13 0 0 0 1.4 1.3M252.5 123.3l-1.4 1.8M252.8 125.6l-1.9 1.5"/>
<path d="M253.1 120.7a1.47 1.47 0 0 1-2.1 .3M253.7 124.2l-1.4 1.9M253.9 121.6l-1.4 1.9M254.1 120.9l-1.3 1.9M254.5 120.3l-1.3 2M254.7 121.6a1.38 1.38 0 0 1-1.9 .2M254.7 128.8l-1.6 1.8M255.1 123l-1.5 1.8M255.6 121.2l-1.2 2M256.8 126l-1.4 1.9M258.8 123l-1.3 2"/>
</g>
<!-- layer: Visible Narrow -->
<g fill="none" stroke="#000" stroke-width=".21">
<path d="M223 38.1a2.33 2.33 0 0 1 2.4-1.7 3.7 3.7 0 0 1 3.6 1.3l.1 .4M223.3 37a4.6 4.6 0 0 1 5.8 .3 1.46 1.46 0 0 1-1 2.1 4.5 4.5 0 0 1-5.1-.9 1.23 1.23 0 0 1 .3-1.5zM235.4 31a2.33 2.33 0 0 1 2.4-1.7 3.7 3.7 0 0 1 3.6 1.3l.1 .4M237.8 23.9h.5M238.3 24l12.1 6.9-36.6 21.1-12.1-7M238.3 24l-36.6 21M238.8 23.9h-.5M239.4 32.6a2.52 2.52 0 0 0 2.3-1.6 2.18 2.18 0 0 0-2.1-1.9 4.2 4.2 0 0 0-4.2 1.1 1.51 1.51 0 0 0 1.1 2.1l1.7 .4 1.2-.1M250.9 30.9h-.5l.7 .9M251.1 31.8l-36.7 21.1M251.1 31.8h.1M251.1 31.8l13.4 46.6-36.6 21.2-13.5-46.7"/>
<path d="M251.3 31.2l-.2 .6M251.4 31.5l-.3 .3M200.7 45.9l.3 .4M201 46.3l12.1 6.9M201 46.3v3.2M201.2 45h.6M201.7 45a1.57 1.57 0 0 0-.7 1.3M210.7 45.3a2.33 2.33 0 0 1 2.3-1.7 3.7 3.7 0 0 1 3.7 1.3l.1 .4M211 44.1a4.6 4.6 0 0 1 5.7 .3 1.46 1.46 0 0 1-.9 2.1 4.5 4.5 0 0 1-5.2-.8 1.23 1.23 0 0 1 .4-1.6zM213.1 53.2l13.4 46.5M213.2 52.9l.6-.9 .6 .9M213.2 52.9h1.2"/>
<path d="M213.2 52.9v.3M214.4 52.9l-1.3 .3M214.5 52.9h.1M223.5 97.9v26l3.1 1.8v-26M253.5 99.5a1.66 1.66 0 0 1 2.6-.5 3.5 3.5 0 0 1-2.7 4.6 1.67 1.67 0 0 1-.7-2.5zM254.6 98.8a3.8 3.8 0 0 1-2.1 3.5M255.5 98.8a2.25 2.25 0 0 1 0 2.9 2.25 2.25 0 0 1-2.5 1.5M237.3 108.9a1.66 1.66 0 0 1 2.5-.6 3.5 3.5 0 0 1-2.6 4.6 1.67 1.67 0 0 1-.8-2.5zM238.3 108.2a3.8 3.8 0 0 1-2 3.5M239.3 108.1a2.25 2.25 0 0 1 0 3 2.25 2.25 0 0 1-2.6 1.4M247.9 110.7a9.8 9.8 0 0 1 7.1-3.4 4.6 4.6 0 0 1 3.9 4.6 17.3 17.3 0 0 1-9.1 15.8 4.6 4.6 0 0 1-7-4 17.2 17.2 0 0 1 5.1-13zM248.2 112a8.8 8.8 0 0 1 5.6-3.1 3.7 3.7 0 0 1 3.9 3.8 14.6 14.6 0 0 1-7.8 13.5 3.9 3.9 0 0 1-5.8-3.3 14.6 14.6 0 0 1 4.1-10.9z"/>
<path d="M252 109.4a11.6 11.6 0 0 1-2.8 9.9 9.7 9.7 0 0 1-5 3.6M255.5 109.5a5 5 0 0 1 1.9 4.9 14.8 14.8 0 0 1-7.1 11.3 4.7 4.7 0 0 1-4.3 .2M256.4 106.5a6 6 0 0 0-5.7 .4 19.2 19.2 0 0 0-9.3 16.2 6 6 0 0 0 2.5 5.1M264.6 104.6v-25.8l-36.7 21.1v25.8l-.6 .1-.7-.1a14.8 14.8 0 0 0 3.9 11.1l1.7 1.2M264.6 104.6a40 40 0 0 1-9.5 24 28.8 28.8 0 0 1-13.7 9.8 9.8 9.8 0 0 1-12.8-7.5l-.6-3.3v-1.9M264.9 104.2l-.3 .4M223.2 123.5l.3 .4a14.8 14.8 0 0 0 3.9 11.1l1.7 1.2M237.3 127.7a1.66 1.66 0 0 1 2.5-.6 3.5 3.5 0 0 1-2.6 4.6 1.67 1.67 0 0 1-.8-2.5zM238.3 126.9a3.8 3.8 0 0 1-2 3.6M239.3 126.9a2.25 2.25 0 0 1 0 3 2.25 2.25 0 0 1-2.6 1.4"/>
</g>
<!-- layer: BORDER -->
<path d="M20 9.9h267v190h-267zM148.5 4.9v10M15 109.9h10M282 109.9h10M148.5 194.9v10" fill="none" stroke="#000" stroke-width=".21"/>
<!-- layer: TITLEBLOCK -->
<path d="M107 152.9h180v47h-180zM131 152.9v10M165 152.9v47M226 152.9v47M107 162.9h180M165 172.9h122M226 189.9h61M236 189.9v10M272 189.9v10" fill="none" stroke="#000" stroke-width=".25"/>
<!-- layer: Smart Centers -->
<g fill="none" stroke="#000" stroke-width=".21">
<path d="M52.4 87.4l2.4 2.4M55 93.7a15.6 15.6 0 0 0-2.8 6.8M56.1 91l1.2 1.3M57.4 91l-1.3 1.3M58.6 93.5l2.4 2.4M65.5 87.1l-2.8 .8a15.2 15.2 0 0 0-3.9 2M67.3 86.9h1.8M68.2 83.4v5.9M68.2 90.1v10.4M70.9 87.1l1.7 .4a15.3 15.3 0 0 1 5.1 2.4M77.8 93.5l-2.4 2.4M79 91l1.3 1.3"/>
<path d="M80.3 91l-1.2 1.3M81.4 93.7l1.7 2.9 .7 2.1 .4 1.8M84 87.4l-2.4 2.4M48.5 103.1h5.8M52 102.2v1.8M52.2 105.8l.4 1.8a15.3 15.3 0 0 0 2.4 5M54.8 116.5l-2.4 2.4M55.2 103.1h10.3M56.1 114l1.3 1.2M57.3 114l-1.2 1.3M58.8 116.4l2.9 1.6 2.1 .8 1.7 .4M61 110.4l-2.4 2.3"/>
<path d="M67.3 119.4h1.8M67.3 103.1h1.8M68.2 102.2v1.8M68.2 105.8v10.3M68.2 117v5.9M70.9 103.1h10.3M75.4 110.4l2.4 2.3M77.7 116.4l-2 1.1a14.9 14.9 0 0 1-4.8 1.7M79.1 114l1.2 1.3M80.3 114l-1.3 1.2M81.6 116.5l2.4 2.4M82.1 103.1h5.8"/>
<path d="M84.2 105.8l-.1 .7a16.8 16.8 0 0 1-2.7 6.1M84.4 102.2v1.8M163.4 103.1h12.5M68.2 177.5v12.5"/>
</g>
<!-- layer: FD_Dimensions -->
<g fill="none" stroke="#000" stroke-width=".21">
<path d="M123 23h4.7M125.1 26.5v100M23.7 75.7l27.6 13.3M25.6 96.5l30.5 4.8M54.4 90.5l4.6 2.3M62.2 94.3l3.1 1.5M80.8 99.1l-25.2 8.1M87.5 96.9l-3.4 1.1M150.2 82.6h9.2M151.9 87.5h11M152.3 86.1v34.1M166.4 85.4v3.3"/>
<path d="M166.4 87.5h7M173.4 85.4v4.1M176.9 87.5h3.5M44.2 103.3h-3.5M52.3 108.3l-26.9 8.7M59.6 101.8l17.3 2.7M80.3 105l3.5 .6M88.8 103l-41.2 .3M112.8 102.9l-20.6 .1M42.3 137.1v3.7M45.8 139.2h44.8M94.1 137.1v3.7"/>
<path d="M123 130h36.4M150.2 123.7h9.2M31.7 142.9h8.5M33.8 146.4v37.6M79.3 153.8l-3.4 .7M88.7 151.8l-6 1.3M115.7 146.3l-23.6 4.8M31.7 187.5h22.9"/>
</g>
<g fill="#000" stroke="#000" stroke-width=".21">
<path d="M125.1 23l.6 3.5h-1.2zM51.5 88.5l2.9 2-3.4-1zM59 92.8l3.4 1-.5 1zM80.8 99.1l3.2-1.7 .3 1.1zM152.3 82.6l.6 3.5h-1.2zM162.9 86.9l3.5 .6-3.5 .6zM173.4 87.5l3.5-.6v1.2zM44.2 102.7l3.4 .6-3.4 .6zM52.1 107.7l3.5-.5-3.1 1.7zM56.2 100.7l3.4 1.1h-3.6zM76.9 104.5h3.5l-.2 1.1zM88.8 103l3.4-.6 .1 1.2z"/>
<path d="M42.3 139.2l3.5-.6v1.2zM90.6 138.6l3.5 .6-3.5 .6zM124.5 126.5h1.2l-.6 3.5zM151.7 120.2h1.2l-.6 3.5zM33.8 142.9l.6 3.5h-1.2zM79.2 153.2l3.5-.1-3.3 1.3zM88.7 151.8l3.3-1.2 .2 1.1zM33.2 184h1.2l-.6 3.5z"/>
</g>
<g font-size="7">
<text x="166" y="183.4">Motor Bracket</text>
<text x="254.5" y="185.2">1</text>
<text x="166" y="190.9">RoboFlock</text>
<text x="166" y="198.4">DIMENSIONS IN MM</text>
</g>
<g font-size="4.9">
<text x="25.5" y="74.8" transform="rotate(26 25.5 74.8)">Ø10.2</text>
<text x="123.6" y="83.9" transform="rotate(-90 123.6 83.9)">214.03</text>
<text x="152.8" y="86.1">14</text>
<text x="27" y="95.2" transform="rotate(9 27 95.2)">Ø35</text>
<text x="98.3" y="101.4">Ø82.2</text>
<text x="150.8" y="107.9" transform="rotate(-90 150.8 107.9)">82.2</text>
<text x="26.1" y="115.1" transform="rotate(-18 26.1 115.1)">Ø53</text>
<text x="61.9" y="137.8">103.5</text>
<text x="101.2" y="147.7" transform="rotate(-12 101.2 147.7)">Ø12.2</text>
<text x="108" y="161.4">RV1</text>
<text x="132" y="161.4">DRV-BKT-001</text>
<text x="166" y="161.4">Andrew Collado</text>
<text x="206" y="161.4">5/6/2026</text>
<text x="32.3" y="171.3" transform="rotate(-90 32.3 171.3)">89.19</text>
<text x="166" y="171.4">PARTS DOCUMENT</text>
<text x="227" y="171.4">Active</text>
<text x="237" y="198.4">5/6/2026</text>
<text x="276.1" y="198.6">1/1</text>
</g>
<g font-size="2.5">
<text x="108" y="155.7">Dept.</text>
<text x="132" y="155.7">Technical reference</text>
<text x="166" y="155.7">Created by</text>
<text x="227" y="155.7">Approved by</text>
<text x="166" y="165.7">Document type</text>
<text x="227" y="165.7">Document status</text>
<text x="166" y="175.7">Title</text>
<text x="227" y="175.7">DWG No.</text>
<text x="227" y="192.7">Rev.</text>
<text x="237" y="192.7">Date of issue</text>
<text x="273" y="192.7">Sheet</text>
</g>
</svg>
